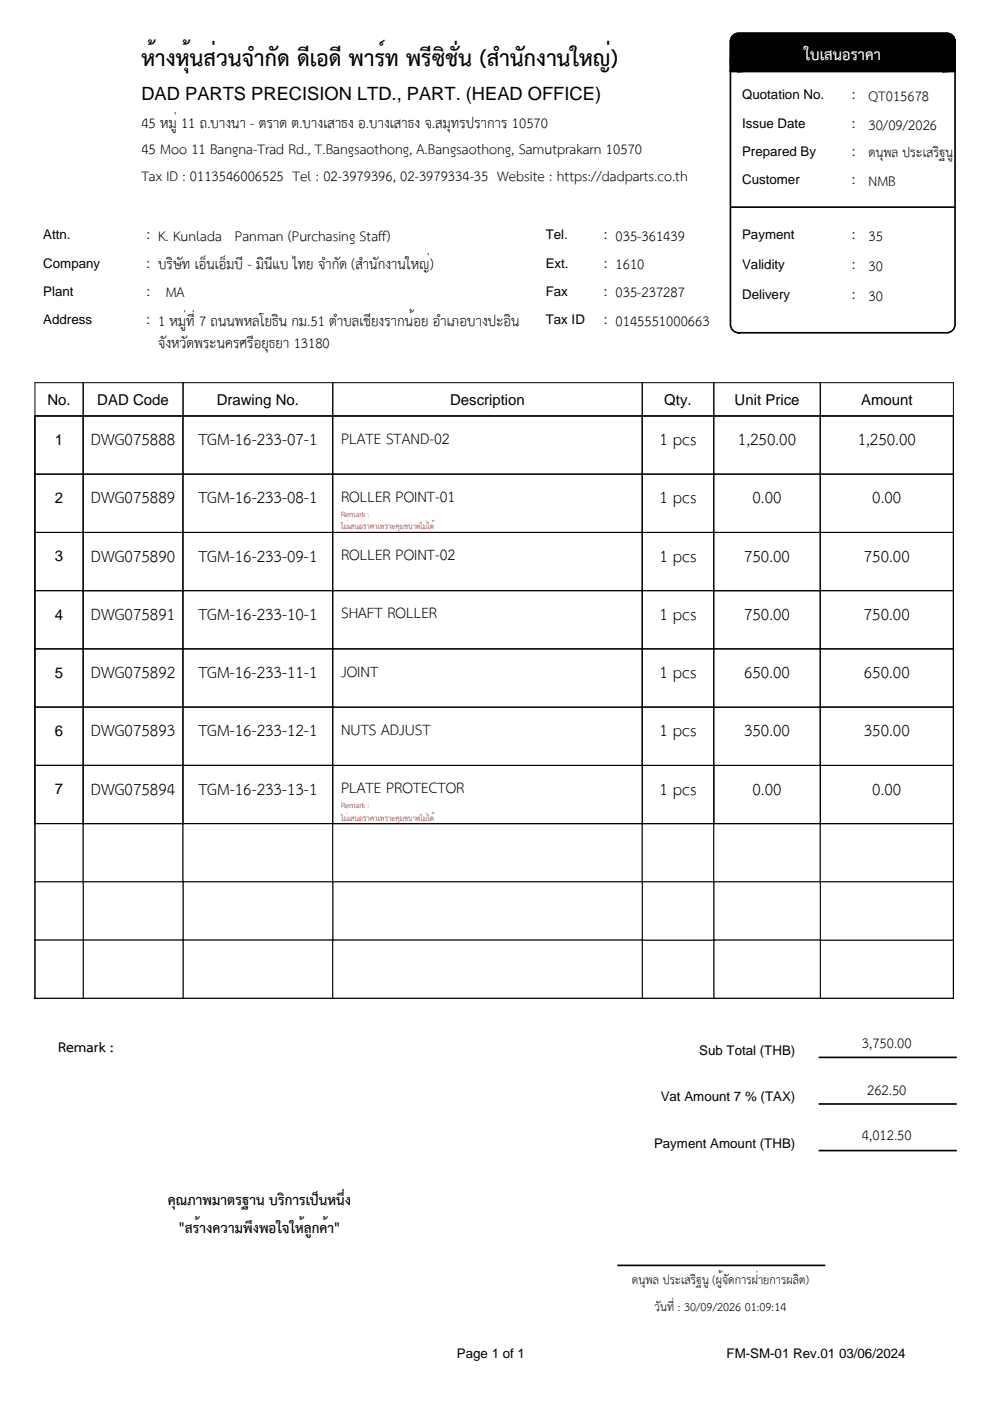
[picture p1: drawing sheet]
<svg xmlns="http://www.w3.org/2000/svg" width="210mm" height="297mm" viewBox="0 0 210 297" stroke-linecap="round" stroke-linejoin="round" font-family="sans-serif">
<path d="M7.4 88.2h10.2v12.3h-10.2z" fill="none" stroke="#000" stroke-width=".21"/>
<path d="M17.6 88.2h21.2v12.3h-21.2z" fill="#fff"/>
<path d="M17.6 88.2h21.2v12.3h-21.2z" fill="none" stroke="#000" stroke-width=".21"/>
<path d="M38.8 88.2h31.8v12.3h-31.8z" fill="#fff"/>
<path d="M38.8 88.2h31.8v12.3h-31.8z" fill="none" stroke="#000" stroke-width=".21"/>
<path d="M70.6 88.2h65.6v12.3h-65.6z" fill="#fff"/>
<path d="M70.6 88.2h65.6v12.3h-65.6z" fill="none" stroke="#000" stroke-width=".21"/>
<path d="M136.2 88.2h15.1v12.3h-15.1z" fill="#fff"/>
<path d="M136.2 88.2h15.1v12.3h-15.1z" fill="none" stroke="#000" stroke-width=".21"/>
<path d="M151.3 88.2h22.6v12.3h-22.6z" fill="#fff"/>
<path d="M151.3 88.2h22.6v12.3h-22.6z" fill="none" stroke="#000" stroke-width=".21"/>
<path d="M173.9 88.2h28.2v12.3h-28.2z" fill="#fff"/>
<path d="M173.9 88.2h28.2v12.3h-28.2z" fill="none" stroke="#000" stroke-width=".21"/>
<path d="M7.4 100.5h10.2v12.4h-10.2z" fill="#fff"/>
<path d="M7.4 100.5h10.2v12.4h-10.2z" fill="none" stroke="#000" stroke-width=".21"/>
<path d="M17.6 100.5h21.2v12.4h-21.2z" fill="#fff"/>
<path d="M17.6 100.5h21.2v12.4h-21.2z" fill="none" stroke="#000" stroke-width=".21"/>
<path d="M38.8 100.5h31.8v12.4h-31.8z" fill="#fff"/>
<path d="M38.8 100.5h31.8v12.4h-31.8z" fill="none" stroke="#000" stroke-width=".21"/>
<path d="M70.6 100.5h65.6v12.4h-65.6z" fill="#fff"/>
<path d="M70.6 100.5h65.6v12.4h-65.6z" fill="none" stroke="#000" stroke-width=".21"/>
<path d="M136.2 100.5h15.1v12.4h-15.1z" fill="#fff"/>
<path d="M136.2 100.5h15.1v12.4h-15.1z" fill="none" stroke="#000" stroke-width=".21"/>
<path d="M151.3 100.5h22.6v12.4h-22.6z" fill="#fff"/>
<path d="M151.3 100.5h22.6v12.4h-22.6z" fill="none" stroke="#000" stroke-width=".21"/>
<path d="M173.9 100.5h28.2v12.4h-28.2z" fill="#fff"/>
<path d="M173.9 100.5h28.2v12.4h-28.2z" fill="none" stroke="#000" stroke-width=".21"/>
<path d="M7.4 112.9h10.2v12.3h-10.2z" fill="#fff"/>
<path d="M7.4 112.9h10.2v12.3h-10.2z" fill="none" stroke="#000" stroke-width=".21"/>
<path d="M7.4 125.2h10.2v12.4h-10.2z" fill="#fff"/>
<path d="M7.4 125.2h10.2v12.4h-10.2z" fill="none" stroke="#000" stroke-width=".21"/>
<path d="M17.6 125.2h21.2v12.4h-21.2z" fill="#fff"/>
<path d="M17.6 125.2h21.2v12.4h-21.2z" fill="none" stroke="#000" stroke-width=".21"/>
<path d="M17.6 112.9h21.2v12.3h-21.2z" fill="#fff"/>
<path d="M17.6 112.9h21.2v12.3h-21.2z" fill="none" stroke="#000" stroke-width=".21"/>
<path d="M38.8 112.9h31.8v12.3h-31.8z" fill="#fff"/>
<path d="M38.8 112.9h31.8v12.3h-31.8z" fill="none" stroke="#000" stroke-width=".21"/>
<path d="M38.8 125.2h31.8v12.4h-31.8z" fill="#fff"/>
<path d="M38.8 125.2h31.8v12.4h-31.8z" fill="none" stroke="#000" stroke-width=".21"/>
<path d="M70.6 112.9h65.6v12.3h-65.6z" fill="#fff"/>
<path d="M70.6 112.9h65.6v12.3h-65.6z" fill="none" stroke="#000" stroke-width=".21"/>
<path d="M70.6 125.2h65.6v12.4h-65.6z" fill="#fff"/>
<path d="M70.6 125.2h65.6v12.4h-65.6z" fill="none" stroke="#000" stroke-width=".21"/>
<path d="M136.2 112.9h15.1v12.3h-15.1z" fill="#fff"/>
<path d="M136.2 112.9h15.1v12.3h-15.1z" fill="none" stroke="#000" stroke-width=".21"/>
<path d="M136.2 125.2h15.1v12.4h-15.1z" fill="#fff"/>
<path d="M136.2 125.2h15.1v12.4h-15.1z" fill="none" stroke="#000" stroke-width=".21"/>
<path d="M151.3 125.2h22.6v12.4h-22.6z" fill="#fff"/>
<path d="M151.3 125.2h22.6v12.4h-22.6z" fill="none" stroke="#000" stroke-width=".21"/>
<path d="M151.3 112.9h22.6v12.3h-22.6z" fill="#fff"/>
<path d="M151.3 112.9h22.6v12.3h-22.6z" fill="none" stroke="#000" stroke-width=".21"/>
<path d="M173.9 112.9h28.2v12.3h-28.2z" fill="#fff"/>
<path d="M173.9 112.9h28.2v12.3h-28.2z" fill="none" stroke="#000" stroke-width=".21"/>
<path d="M173.9 125.2h28.2v12.4h-28.2z" fill="#fff"/>
<path d="M173.9 125.2h28.2v12.4h-28.2z" fill="none" stroke="#000" stroke-width=".21"/>
<path d="M7.4 137.6h10.2v12.3h-10.2z" fill="#fff"/>
<path d="M7.4 137.6h10.2v12.3h-10.2z" fill="none" stroke="#000" stroke-width=".21"/>
<path d="M7.4 149.9h10.2v12.4h-10.2z" fill="#fff"/>
<path d="M7.4 149.9h10.2v12.4h-10.2z" fill="none" stroke="#000" stroke-width=".21"/>
<path d="M7.4 162.3h10.2v12.3h-10.2z" fill="#fff"/>
<path d="M7.4 162.3h10.2v12.3h-10.2z" fill="none" stroke="#000" stroke-width=".21"/>
<path d="M7.4 174.6h10.2v12.4h-10.2z" fill="#fff"/>
<path d="M7.4 174.6h10.2v12.4h-10.2z" fill="none" stroke="#000" stroke-width=".21"/>
<path d="M17.6 174.6h21.2v12.4h-21.2z" fill="#fff"/>
<path d="M17.6 174.6h21.2v12.4h-21.2z" fill="none" stroke="#000" stroke-width=".21"/>
<path d="M17.6 137.6h21.2v12.3h-21.2z" fill="#fff"/>
<path d="M17.6 137.6h21.2v12.3h-21.2z" fill="none" stroke="#000" stroke-width=".21"/>
<path d="M17.6 149.9h21.2v12.4h-21.2z" fill="#fff"/>
<path d="M17.6 149.9h21.2v12.4h-21.2z" fill="none" stroke="#000" stroke-width=".21"/>
<path d="M17.6 162.3h21.2v12.3h-21.2z" fill="#fff"/>
<path d="M17.6 162.3h21.2v12.3h-21.2z" fill="none" stroke="#000" stroke-width=".21"/>
<path d="M38.8 137.6h31.8v12.3h-31.8z" fill="#fff"/>
<path d="M38.8 137.6h31.8v12.3h-31.8z" fill="none" stroke="#000" stroke-width=".21"/>
<path d="M38.8 149.9h31.8v12.4h-31.8z" fill="#fff"/>
<path d="M38.8 149.9h31.8v12.4h-31.8z" fill="none" stroke="#000" stroke-width=".21"/>
<path d="M38.8 162.3h31.8v12.3h-31.8z" fill="#fff"/>
<path d="M38.8 162.3h31.8v12.3h-31.8z" fill="none" stroke="#000" stroke-width=".21"/>
<path d="M38.8 174.6h31.8v12.4h-31.8z" fill="#fff"/>
<path d="M38.8 174.6h31.8v12.4h-31.8z" fill="none" stroke="#000" stroke-width=".21"/>
<path d="M70.6 174.6h65.6v12.4h-65.6z" fill="#fff"/>
<path d="M70.6 174.6h65.6v12.4h-65.6z" fill="none" stroke="#000" stroke-width=".21"/>
<path d="M136.2 174.6h15.1v12.4h-15.1z" fill="#fff"/>
<path d="M136.2 174.6h15.1v12.4h-15.1z" fill="none" stroke="#000" stroke-width=".21"/>
<path d="M151.3 174.6h22.6v12.4h-22.6z" fill="#fff"/>
<path d="M151.3 174.6h22.6v12.4h-22.6z" fill="none" stroke="#000" stroke-width=".21"/>
<path d="M173.9 174.6h28.2v12.4h-28.2z" fill="#fff"/>
<path d="M173.9 174.6h28.2v12.4h-28.2z" fill="none" stroke="#000" stroke-width=".21"/>
<path d="M173.9 162.3h28.2v12.3h-28.2z" fill="#fff"/>
<path d="M173.9 162.3h28.2v12.3h-28.2z" fill="none" stroke="#000" stroke-width=".21"/>
<path d="M151.3 162.3h22.6v12.3h-22.6z" fill="#fff"/>
<path d="M151.3 162.3h22.6v12.3h-22.6z" fill="none" stroke="#000" stroke-width=".21"/>
<path d="M136.2 162.3h15.1v12.3h-15.1z" fill="#fff"/>
<path d="M136.2 162.3h15.1v12.3h-15.1z" fill="none" stroke="#000" stroke-width=".21"/>
<path d="M70.6 162.3h65.6v12.3h-65.6z" fill="#fff"/>
<path d="M70.6 162.3h65.6v12.3h-65.6z" fill="none" stroke="#000" stroke-width=".21"/>
<path d="M70.6 149.9h65.6v12.4h-65.6z" fill="#fff"/>
<path d="M70.6 149.9h65.6v12.4h-65.6z" fill="none" stroke="#000" stroke-width=".21"/>
<path d="M70.6 137.6h65.6v12.3h-65.6z" fill="#fff"/>
<path d="M70.6 137.6h65.6v12.3h-65.6z" fill="none" stroke="#000" stroke-width=".21"/>
<path d="M136.2 137.6h15.1v12.3h-15.1z" fill="#fff"/>
<path d="M136.2 137.6h15.1v12.3h-15.1z" fill="none" stroke="#000" stroke-width=".21"/>
<path d="M136.2 149.9h15.1v12.4h-15.1z" fill="#fff"/>
<path d="M136.2 149.9h15.1v12.4h-15.1z" fill="none" stroke="#000" stroke-width=".21"/>
<path d="M151.3 149.9h22.6v12.4h-22.6z" fill="#fff"/>
<path d="M151.3 149.9h22.6v12.4h-22.6z" fill="none" stroke="#000" stroke-width=".21"/>
<path d="M151.3 137.6h22.6v12.3h-22.6z" fill="#fff"/>
<path d="M151.3 137.6h22.6v12.3h-22.6z" fill="none" stroke="#000" stroke-width=".21"/>
<path d="M173.9 137.6h28.2v12.3h-28.2z" fill="#fff"/>
<path d="M173.9 137.6h28.2v12.3h-28.2z" fill="none" stroke="#000" stroke-width=".21"/>
<path d="M173.9 149.9h28.2v12.4h-28.2z" fill="#fff"/>
<path d="M173.9 149.9h28.2v12.4h-28.2z" fill="none" stroke="#000" stroke-width=".21"/>
<path d="M173.9 199.3h28.2v12.4h-28.2z" fill="#fff"/>
<path d="M173.9 199.3h28.2v12.4h-28.2z" fill="none" stroke="#000" stroke-width=".21"/>
<path d="M173.9 187h28.2v12.3h-28.2z" fill="#fff"/>
<path d="M173.9 187h28.2v12.3h-28.2z" fill="none" stroke="#000" stroke-width=".21"/>
<path d="M151.3 187h22.6v12.3h-22.6z" fill="#fff"/>
<path d="M151.3 187h22.6v12.3h-22.6z" fill="none" stroke="#000" stroke-width=".21"/>
<path d="M151.3 199.3h22.6v12.4h-22.6z" fill="#fff"/>
<path d="M151.3 199.3h22.6v12.4h-22.6z" fill="none" stroke="#000" stroke-width=".21"/>
<path d="M136.2 199.3h15.1v12.4h-15.1z" fill="#fff"/>
<path d="M136.2 199.3h15.1v12.4h-15.1z" fill="none" stroke="#000" stroke-width=".21"/>
<path d="M136.2 187h15.1v12.3h-15.1z" fill="#fff"/>
<path d="M136.2 187h15.1v12.3h-15.1z" fill="none" stroke="#000" stroke-width=".21"/>
<path d="M70.6 187h65.6v12.3h-65.6z" fill="#fff"/>
<path d="M70.6 187h65.6v12.3h-65.6z" fill="none" stroke="#000" stroke-width=".21"/>
<path d="M38.8 187h31.8v12.3h-31.8z" fill="#fff"/>
<path d="M38.8 187h31.8v12.3h-31.8z" fill="none" stroke="#000" stroke-width=".21"/>
<path d="M38.8 199.3h31.8v12.4h-31.8z" fill="#fff"/>
<path d="M38.8 199.3h31.8v12.4h-31.8z" fill="none" stroke="#000" stroke-width=".21"/>
<path d="M70.6 199.3h65.6v12.4h-65.6z" fill="#fff"/>
<path d="M70.6 199.3h65.6v12.4h-65.6z" fill="none" stroke="#000" stroke-width=".21"/>
<path d="M17.6 187h21.2v12.3h-21.2z" fill="#fff"/>
<path d="M17.6 187h21.2v12.3h-21.2z" fill="none" stroke="#000" stroke-width=".21"/>
<path d="M17.6 199.3h21.2v12.4h-21.2z" fill="#fff"/>
<path d="M17.6 199.3h21.2v12.4h-21.2z" fill="none" stroke="#000" stroke-width=".21"/>
<path d="M7.4 187h10.2v12.3h-10.2z" fill="#fff"/>
<path d="M7.4 187h10.2v12.3h-10.2z" fill="none" stroke="#000" stroke-width=".21"/>
<path d="M7.4 199.3h10.2v12.4h-10.2z" fill="#fff"/>
<path d="M7.3 88.2h194.9M7.4 88.1v123.7M202.1 88.1v123.7M7.4 199.3h10.2v12.4h-10.2zM7.3 211.7h194.9" fill="none" stroke="#000" stroke-width=".21"/>
<path d="M155.4 7.6l.8-.5h.4h44.1a1.76 1.76 0 0 1 1.8 1.7v60a1.76 1.76 0 0 1-1.8 1.8h-44.1a1.76 1.76 0 0 1-1.7-1.8v-60v-.4z" fill="#fff"/>
<path d="M155.4 7.6l.8-.5h.4h44.1a1.76 1.76 0 0 1 1.8 1.7v60a1.76 1.76 0 0 1-1.8 1.8h-44.1a1.76 1.76 0 0 1-1.7-1.8v-60v-.4zM154.9 43.9h47.6" fill="none" stroke="#000" stroke-width=".35"/>
<path d="M155.4 7.6l.8-.5h.4h44.1a1.76 1.76 0 0 1 1.8 1.7v4.6a1.76 1.76 0 0 1-1.8 1.8h-44.1a1.76 1.76 0 0 1-1.7-1.8v-4.6v-.4z" fill="#030000"/>
<path d="M155.4 7.6l.8-.5h.4h44.1a1.76 1.76 0 0 1 1.8 1.7v4.6a1.76 1.76 0 0 1-1.8 1.8h-44.1a1.76 1.76 0 0 1-1.7-1.8v-4.6v-.4z" fill="none" stroke="#000" stroke-width=".35"/>
<path d="M154.9 12.7h2.4v2.5h-2.4z" fill="#030000"/>
<path d="M154.9 12.7h2.4v2.5h-2.4z" fill="none" stroke="#000" stroke-width=".35"/>
<path d="M200 12.7h2.5v2.5h-2.5z" fill="#030000"/>
<path d="M200 12.7h2.5v2.5h-2.5zM173.6 224.2h29.2M173.6 234.1h29.2M173.6 243.9h29.2M130.9 268.3h44.1" fill="none" stroke="#000" stroke-width=".35"/>
<g fill="none" stroke="#000" stroke-width=".21">
<path d="M7.3 81.1h194.9M7.3 88.2h194.9M7.4 81.1v93.6M17.6 81.1v93.6M38.8 81.1v93.6M70.6 81.1v93.6M136.2 81.1v93.6M151.3 81.1v93.6M173.9 81.1v93.6M202.1 81.1v93.6M7.3 100.5h194.9M7.3 112.9h194.9"/>
<path d="M7.3 125.2h194.9M7.3 137.6h194.9M7.3 149.9h194.9M7.3 162.3h194.9M7.3 174.6h194.9"/>
</g>
<text font-size="6.7" x="30" y="14">ห้างหุ้นส่วนจำกัด ดีเอดี พาร์ท พรีซิชั่น (สำนักงานใหญ่)</text>
<g font-size="4.9">
<text x="19.3" y="94.4">DWG075888</text>
<text x="42.1" y="94.4">TGM-16-233-07-1</text>
<text x="139.8" y="94.4">1 pcs</text>
<text x="156.5" y="94.4">1,250.00</text>
<text x="181.9" y="94.4">1,250.00</text>
<text x="19.3" y="106.7">DWG075889</text>
<text x="42.1" y="106.7">TGM-16-233-08-1</text>
<text x="139.8" y="106.7">1 pcs</text>
<text x="159.5" y="106.7">0.00</text>
<text x="184.9" y="106.7">0.00</text>
<text x="19.3" y="119.1">DWG075890</text>
<text x="42.1" y="119.1">TGM-16-233-09-1</text>
<text x="139.8" y="119.1">1 pcs</text>
<text x="157.8" y="119.1">750.00</text>
<text x="183.2" y="119.1">750.00</text>
<text x="19.3" y="131.4">DWG075891</text>
<text x="42.1" y="131.4">TGM-16-233-10-1</text>
<text x="139.8" y="131.4">1 pcs</text>
<text x="157.8" y="131.4">750.00</text>
<text x="183.2" y="131.4">750.00</text>
<text x="19.3" y="143.8">DWG075892</text>
<text x="42.1" y="143.8">TGM-16-233-11-1</text>
<text x="139.8" y="143.8">1 pcs</text>
<text x="157.8" y="143.8">650.00</text>
<text x="183.2" y="143.8">650.00</text>
<text x="19.3" y="156.1">DWG075893</text>
<text x="42.1" y="156.1">TGM-16-233-12-1</text>
<text x="139.8" y="156.1">1 pcs</text>
<text x="157.8" y="156.1">350.00</text>
<text x="183.2" y="156.1">350.00</text>
<text x="19.3" y="168.5">DWG075894</text>
<text x="42.1" y="168.5">TGM-16-233-13-1</text>
<text x="139.8" y="168.5">1 pcs</text>
<text x="159.5" y="168.5">0.00</text>
<text x="184.9" y="168.5">0.00</text>
</g>
<text font-size="4.6" fill="#fff" x="170.5" y="12.6">ใบเสนอราคา</text>
<g font-size="4.6">
<text x="72.3" y="94.1">PLATE STAND-02</text>
<text x="72.3" y="106.4">ROLLER POINT-01</text>
<text x="72.3" y="118.8">ROLLER POINT-02</text>
<text x="72.3" y="131.1">SHAFT ROLLER</text>
<text x="72.3" y="143.4">JOINT</text>
<text x="72.3" y="155.8">NUTS ADJUST</text>
<text x="72.3" y="168.1">PLATE PROTECTOR</text>
</g>
<g font-size="4.2">
<text x="184.1" y="21.5">QT015678</text>
<text x="30" y="27.1">45 หมู่ 11 ถ.บางนา - ตราด ต.บางเสาธง อ.บางเสาธง จ.สมุทรปราการ 10570</text>
<text x="184.1" y="27.5">30/09/2026</text>
<text x="30" y="32.7">45 Moo 11 Bangna-Trad Rd., T.Bangsaothong, A.Bangsaothong, Samutprakarn 10570</text>
<text x="30" y="38.4">Tax ID : 0113546006525 Tel : 02-3979396, 02-3979334-35 Website : https://dadparts.co.th</text>
<text x="184.1" y="39.5">NMB</text>
<text x="33.5" y="51.1">K. Kunlada Panman (Purchasing Staff)</text>
<text x="130.5" y="51.1">035-361439</text>
<text x="184.1" y="51.1">35</text>
<text x="33.5" y="57.1">บริษัท เอ็นเอ็มบี - มินีแบ ไทย จำกัด (สำนักงานใหญ่)</text>
<text x="130.5" y="57.1">1610</text>
<text x="184.1" y="57.5">30</text>
<text x="35.1" y="63.1">MA</text>
<text x="130.5" y="63.1">035-237287</text>
<text x="184.1" y="63.8">30</text>
<text x="33.5" y="69">1 หมู่ที่ 7 ถนนพหลโยธิน กม.51 ตำบลเชียงรากน้อย อำเภอบางปะอิน</text>
<text x="130.5" y="69">0145551000663</text>
<text x="33.5" y="73.8">จังหวัดพระนครศรีอยุธยา 13180</text>
<text x="12.3" y="222.9">Remark :</text>
<text x="182.7" y="222.2">3,750.00</text>
<text x="183.9" y="232.1">262.50</text>
<text x="182.7" y="241.6">4,012.50</text>
<text x="35.6" y="255.4">คุณภาพมาตรฐาน บริการเป็นหนึ่ง</text>
<text x="38" y="261.4">&quot;สร้างความพึงพอใจให้ลูกค้า&quot;</text>
</g>
<g font-size="3.9">
<text x="30" y="21.3">DAD PARTS PRECISION LTD., PART. (HEAD OFFICE)</text>
<text x="184.1" y="33.4">ดนุพล ประเสริฐนู</text>
</g>
<g font-size="3.5">
<text x="134" y="272.3">ดนุพล ประเสริฐนู (ผู้จัดการฝ่ายการผลิต)</text>
<text x="138.8" y="277.9">วันที่ : 30/09/2026 01:09:14</text>
</g>
<g font-size="3.2">
<text x="10.1" y="85.8">No.</text>
<text x="20.6" y="85.8">DAD Code</text>
<text x="45.9" y="85.8">Drawing No.</text>
<text x="95.4" y="85.8">Description</text>
<text x="140.8" y="85.8">Qty.</text>
<text x="155.8" y="85.8">Unit Price</text>
<text x="182.6" y="85.8">Amount</text>
<text x="11.6" y="94.3">1</text>
<text x="11.6" y="106.7">2</text>
<text x="11.6" y="119">3</text>
<text x="11.6" y="131.4">4</text>
<text x="11.6" y="143.7">5</text>
<text x="11.6" y="156.1">6</text>
<text x="11.6" y="168.4">7</text>
</g>
<g font-size="2.8">
<text x="157.3" y="21.1">Quotation No.</text>
<text x="180.6" y="21.1">:</text>
<text x="157.3" y="27.1">Issue Date</text>
<text x="180.6" y="27.1">:</text>
<text x="157.3" y="33.1">Prepared By</text>
<text x="180.6" y="33.1">:</text>
<text x="157.3" y="39.1">Customer</text>
<text x="180.6" y="39.1">:</text>
<text x="9.2" y="50.7">Attn.</text>
<text x="31" y="50.7">:</text>
<text x="115.7" y="50.7">Tel.</text>
<text x="128.1" y="50.7">:</text>
<text x="157.3" y="50.7">Payment</text>
<text x="180.6" y="50.7">:</text>
<text x="9.2" y="56.7">Company</text>
<text x="31" y="56.7">:</text>
<text x="115.7" y="56.7">Ext.</text>
<text x="128.1" y="56.7">:</text>
<text x="157.3" y="57.1">Validity</text>
<text x="180.6" y="57.1">:</text>
<text x="9.2" y="62.7">Plant</text>
<text x="31" y="62.7">:</text>
<text x="115.7" y="62.7">Fax</text>
<text x="128.1" y="62.7">:</text>
<text x="157.3" y="63.4">Delivery</text>
<text x="180.6" y="63.4">:</text>
<text x="9.2" y="68.7">Address</text>
<text x="31" y="68.7">:</text>
<text x="115.7" y="68.7">Tax ID</text>
<text x="128.1" y="68.7">:</text>
<text x="148.2" y="223.6">Sub Total (THB)</text>
<text x="140.1" y="233.5">Vat Amount 7 % (TAX)</text>
<text x="138.7" y="243.3">Payment Amount (THB)</text>
<text x="96.9" y="288">Page 1 of 1</text>
<text x="154.1" y="288">FM-SM-01 Rev.01 03/06/2024</text>
</g>
<g font-size="2.3" fill="#fc0905">
<text x="72.3" y="109.6">Remark :</text>
<text x="72.3" y="112.2">ไม่เสนอราคาเพราะคุมขนาดไม่ได้</text>
<text x="72.3" y="171.4">Remark :</text>
<text x="72.3" y="174">ไม่เสนอราคาเพราะคุมขนาดไม่ได้</text>
</g>
</svg>
